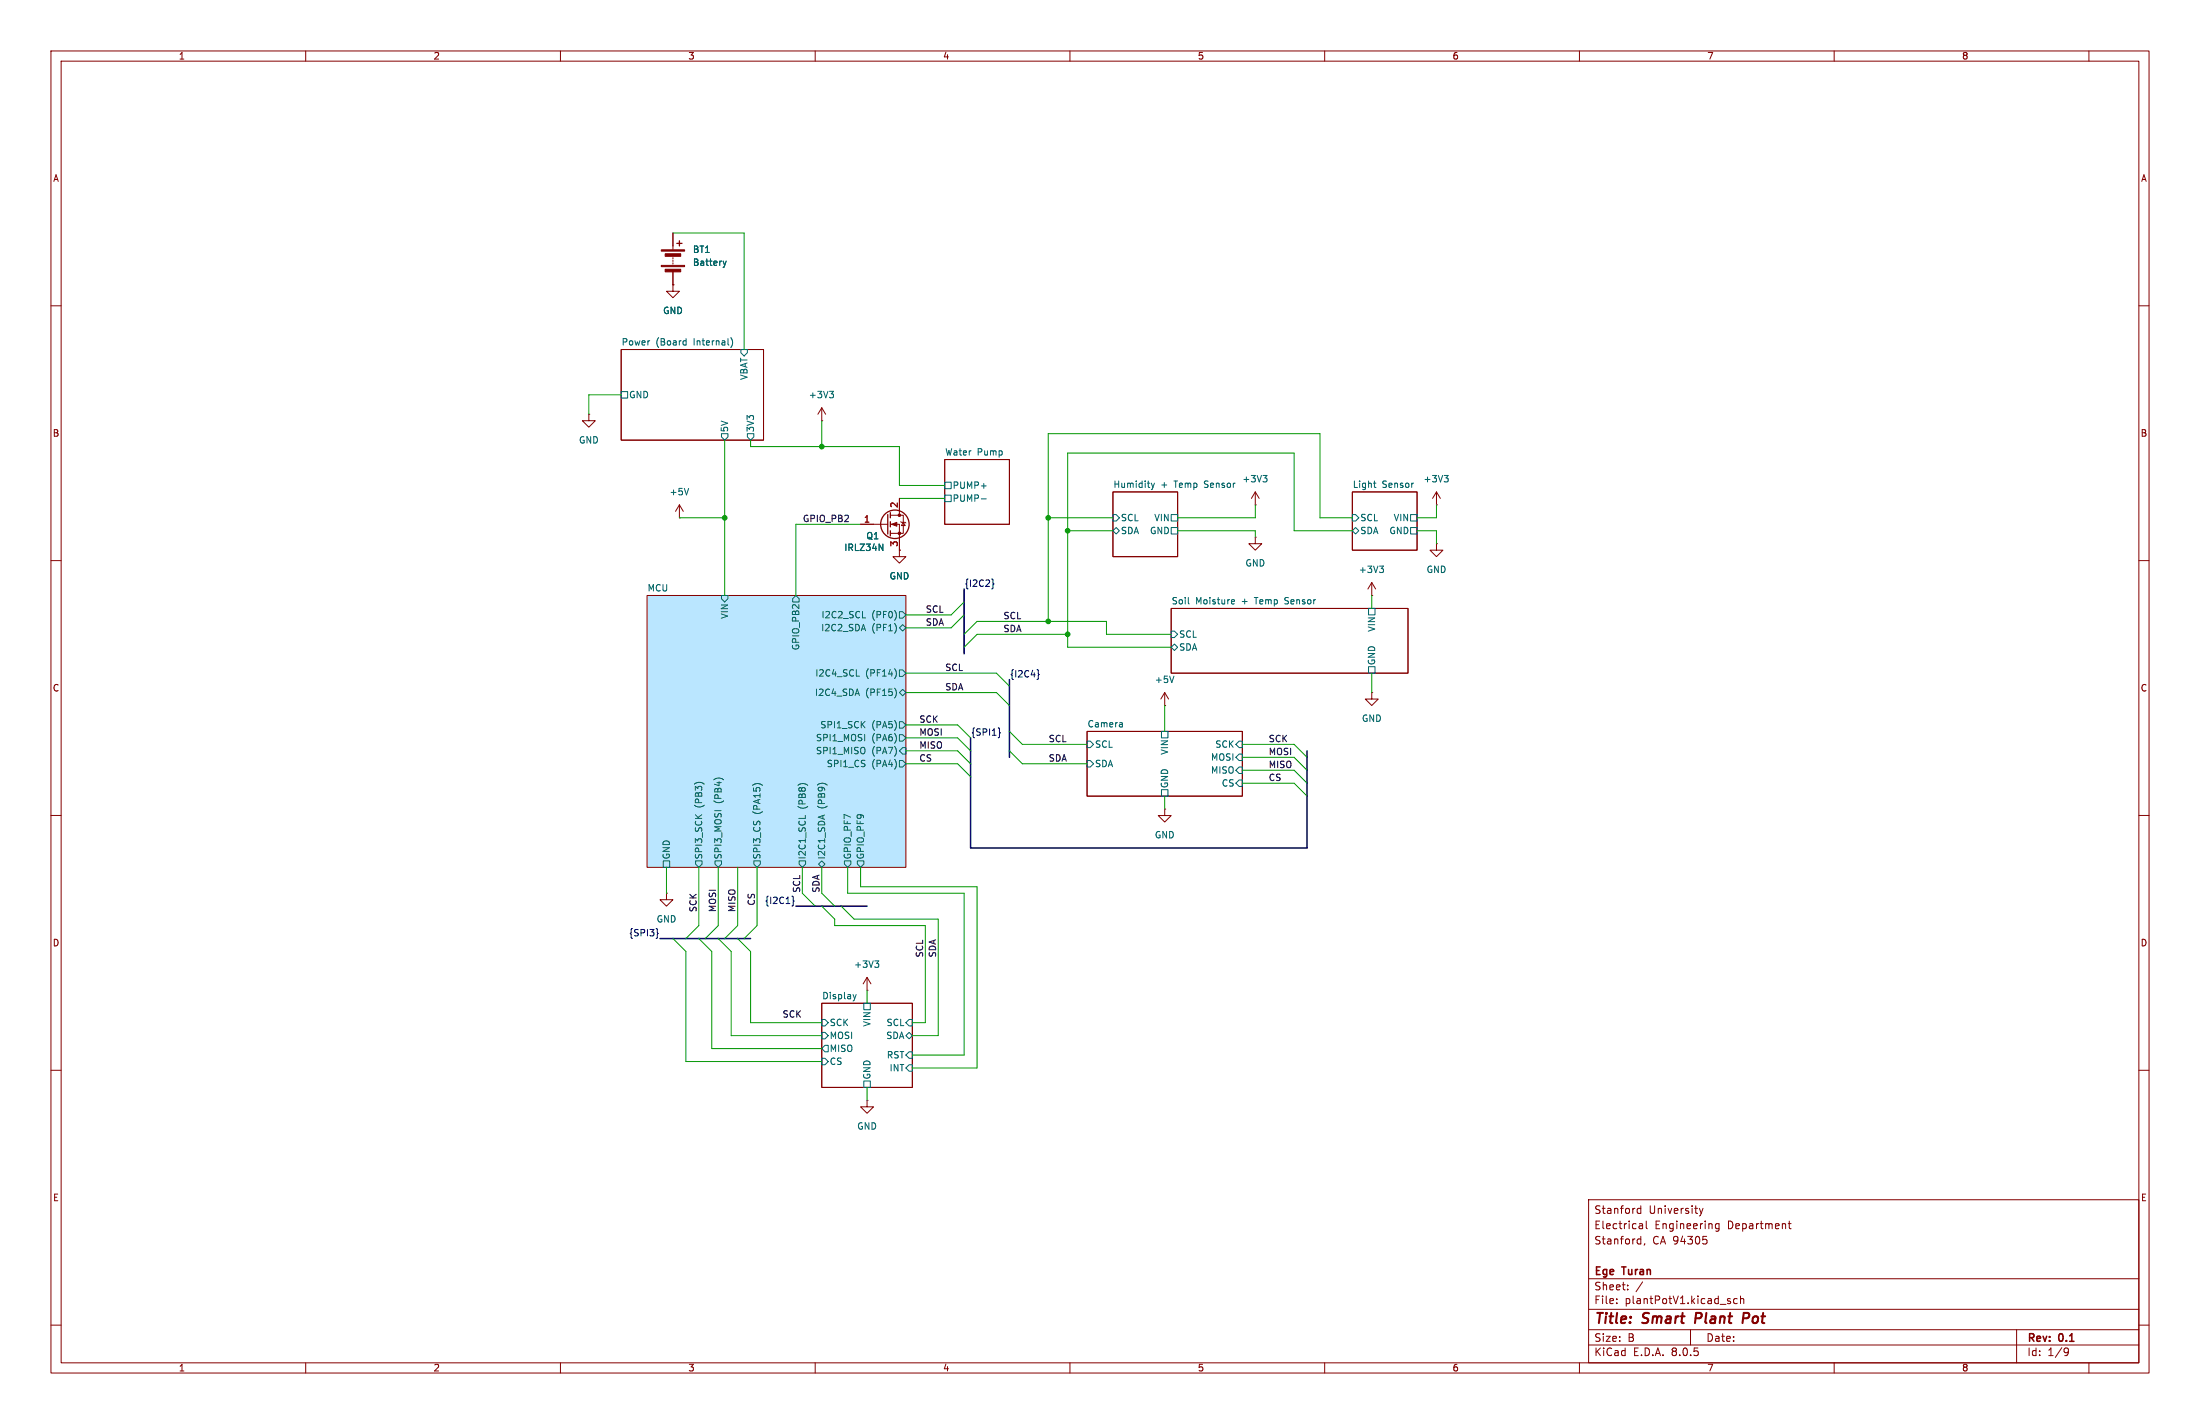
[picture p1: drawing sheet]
<svg xmlns="http://www.w3.org/2000/svg" width="432mm" height="279mm" viewBox="0 0 432 279" stroke-linecap="round" stroke-linejoin="round" font-family="sans-serif">
<g fill="none" stroke="#840000" stroke-width=".2">
<path d="M10 10h411.8v259.4h-411.8zM12 12h407.8v255.4h-407.8zM60 10v2M110 10v2M160 10v2M210 10v2M260 10v2M310 10v2M360 10v2M410 10v2M10 60h2M132.1 55.9v1.3h1.2l-1.2 1.2-1.3-1.2h1.3"/>
<path d="M132.1 55.9h.1M132.1 45.7v3.3M132.1 50.5v.3M132.1 51.1v.2M132.1 51.6v.2M132.1 53.3v2.6M419.8 60h2M121.9 68.6h28v17.8h-28zM115.6 81.3v1.3h1.2l-1.2 1.2-1.3-1.2h1.3M115.6 81.3h.1M133.3 99.1l-.7 1.2M133.3 99.1v2.5"/>
<path d="M133.3 99.1l.8 1.2M161.3 82.6h.1M161.3 80l-.8 1.3M161.3 80v2.6M161.3 80l.8 1.3M176.5 97.8v3.3M185.4 90.2h12.7v12.7h-12.7zM218.4 96.5h12.7v12.7h-12.7zM246.4 99.1h.1M246.4 96.5l-.8 1.3M246.4 96.5v2.6M246.4 96.5l.7 1.3"/>
<path d="M265.4 96.5h12.7v11.5h-12.7zM281.9 99.1h.1M281.9 96.5l-.7 1.3M281.9 96.5v2.6M281.9 96.5l.8 1.3M10 110h2M127 116.8h50.8v53.4h-50.8zM133.3 101.6h.1M168.9 102.9h5.3M174.8 102.9h1.7v5.1M174.8 101.1h2.5v3.5h-2.5M176.5 108v1.2h1.3l-1.3 1.3-1.2-1.3h1.2"/>
<path d="M176.5 108h.1M176.8 102.4l1 .2M177.3 102.5l.4 .6h-.8zM229.9 119.4h46.5v12.7h-46.5zM246.4 105.4v1.3h1.2l-1.2 1.3-1.3-1.3h1.3M246.4 105.4h.1M269.2 116.8h.1M269.2 114.3l-.7 1.3M269.2 114.3v2.5M269.2 114.3l.8 1.3M281.9 106.7v1.3h1.3l-1.3 1.2-1.2-1.2h1.2M281.9 106.7h.1"/>
<path d="M419.8 110h2M228.6 138.4h.1M228.6 135.9l-.8 1.3M228.6 135.9v2.5M228.6 135.9l.8 1.3M269.2 135.9v1.3h1.3l-1.3 1.2-1.2-1.2h1.2M269.2 135.9h.1M10 160h2M213.4 143.5h30.4v12.7h-30.4zM228.6 158.8v1.2h1.3l-1.3 1.3-1.3-1.3h1.3M228.6 158.8h.1M419.8 160h2"/>
<path d="M130.8 175.3v1.2h1.3l-1.3 1.3-1.3-1.3h1.3M130.8 175.3h.1M161.3 196.9h17.8v16.5h-17.8zM170.2 194.3h.1M170.2 191.8l-.8 1.2M170.2 191.8v2.5M170.2 191.8l.7 1.2M10 210h2M170.2 215.9v1.3h1.2l-1.2 1.2-1.3-1.2h1.3M170.2 215.9h.1M419.8 210h2M311.8 235.4h108v32h-108z"/>
<path d="M322 236.6v1.5M322 237.2l-.4-.1-.3 .3 .2 .6h.5M323.1 239.6v1.3l.2 .2M333.5 237.1l.4 1M333.9 238.1l-.4 .5M334.3 237.1l-.4 1M351.2 239.6v1.3l.3 .2M10 260h2M311.8 256.9h108M311.8 250.9h108M317.3 255.6v.2M317.3 254.9v.1"/>
<path d="M319.5 252.9v.2M319.5 252.2v.1M321.6 243.1l.4 .1M321.8 240.2h.5l.1 .9M321.8 241h.6M322 242.6v1.5M322 244l-.4 .1M322.4 251.5l-1.3 1.9M322.4 240.4l-.6 .2M322.8 244l-.1 .3M334.3 242.6h.7M334.8 243.2l.2 .2v.4l-.2 .3"/>
<path d="M337.4 240.2l-.4-.1-.3 .3 .1 .6h.6M337.4 240.1v1.2l-.3 .3-.3-.1M339.5 255.3l.2 .2-.2 .3M339.5 254.8l.1 .1M341 254.9l-.5-.1-.2 .3 .1 .6h.6M341.6 254.9l.2-.1 .4 .1 .1 .9M341.6 254.3v1.5M351 240.1h.5M419.8 260h2M60 267.4v2M110 267.4v2M160 267.4v2"/>
<path d="M210 267.4v2M260 267.4v2M310 267.4v2M311.8 263.9h108M311.8 260.9h108M331.8 260.9v3M360 267.4v2M395.8 260.9v6.5M405.4 264.5l.5 .1a.99 .99 0 0 1-.4 1.4h-.2M406 265.1l-.3 .3h-.3M410 267.4v2"/>
</g>
<path d="M332.9 257.6l-.2 2M343 257.6h-.7l-.3 2M343.1 258.6l-1 .1" fill="none" stroke="#840000" stroke-width=".4"/>
<path d="M127 116.8h50.8v53.4h-50.8z" fill="#bae6ff" stroke="#bae6ff" stroke-width=".2"/>
<g fill="none" stroke="#006464" stroke-width=".2">
<path d="M141.9 51.2l.3 .9M142.2 52.1l-.2 .3M142.5 51.2l-.3 .9M121.9 76.8h1.3v1.3h-1.3zM134.5 66.9h.2M134.7 66.4v1.3M134.7 67.6l-.2 .1M143.4 66.3a1.46 1.46 0 0 1 0 1.9M145.4 68.6h1.3v.6l-.7 .7-.6-.7zM162.8 76.8h.8l-.4 .5M163.3 77.3l.3 .2v.3l-.3 .2M135.2 95.8l-.5 1.3"/>
<path d="M141.6 85.1h1.3v.6l-.7 .7-.6-.7zM146.7 85.1h1.3v.6l-.7 .7-.6-.7zM185.4 94.6h1.3v1.3h-1.3zM185.4 97.2h1.3v1.2h-1.3zM192.6 97.9h1M226 94.8l.3 .8M226.3 95.6l-.3 .5M226.6 94.8l-.3 .8M247.9 93.3h.8l-.4 .5M248.4 93.8l.3 .2v.3l-.3 .3M269.6 94.8h.5M269.8 95.6h.3"/>
<path d="M283.5 93.3h.7l-.4 .5M284 93.8l.2 .2v.3l-.2 .3M141.6 116.8h1.3v.7l-.7 .6-.6-.6zM156.2 116.8l.6 .7v.6h-1.2v-.6zM172.6 106.8l.7 1.2v-1.2M218.4 101h.7l.6 .6-.6 .6h-.7zM218.4 104.1l.7-.6 .6 .6-.6 .7zM229.9 103.5h1.2v1.3h-1.2zM229.9 101h1.2v1.2h-1.2zM233.3 118.4l.1 .1M241.9 117.7h.3l.1 .3-.6 .1M242.2 118.4l-.3 .1"/>
<path d="M265.4 104.1l.7-.6 .6 .6-.6 .7zM265.4 101h.7l.6 .6-.6 .6h-.7zM268.6 119.4h1.3v1.3h-1.3zM270.8 111.1h.7l-.4 .5M271.3 111.6l.2 .2v.3l-.2 .2M276.9 101h1.2v1.2h-1.2zM276.9 103.5h1.2v1.3h-1.2zM168.1 132.7h.6M169.3 121.2h.6M175.8 131.5l.1 .6-.1 .8M175.8 135.3l.1 .6-.1 .8M176.5 120h.7l.6 .7-.6 .6h-.7z"/>
<path d="M176.5 123.2l.7-.6 .6 .6-.6 .6zM176.5 131.4h.7l.6 .7-.6 .6h-.7zM176.5 135.9l.7-.6 .6 .6-.6 .6zM229.9 127l.6-.6 .6 .6-.6 .6zM229.9 123.8h.6l.6 .7-.6 .6h-.6zM230.4 132.7l-.4 1.2M268.6 130.8h1.3v1.3h-1.3zM136.8 153.6h.9M140.6 152.7h.9M148.1 153.9l.5-.2 .7 .2M157.2 153.8h.8M158.1 160v.6"/>
<path d="M161 153.7h.8M176.5 149.2h.7l.6 .7-.6 .6h-.7zM176.5 144.1h.7l.6 .7-.6 .6h-.7zM176.5 141.6h.7l.6 .6-.6 .7h-.7zM177.2 146.7h.6v1.3h-.6l-.7-.7zM213.4 145.4h.6l.6 .7-.6 .6h-.6zM213.4 149.2h.6l.6 .7-.6 .6h-.6zM220.1 141.8l.2 .2v.6M220.3 142.6h-.1M220.3 142.1l-.1 .1M228 143.5h1.2v1.3h-1.2zM228 154.9h1.2v1.3h-1.2z"/>
<path d="M243.2 145.4h.6v1.3h-.6l-.6-.6zM243.2 148h.6v1.2h-.6l-.6-.6zM243.2 150.5h.6v1.3h-.6l-.6-.7zM243.2 153h.6v1.3h-.6l-.6-.6zM130.2 168.9h1.2v1.3h-1.2zM136.5 168.9h1.3v.6l-.6 .7-.7-.7zM140.3 168.9h1.3v.6l-.6 .7-.7-.7zM148 168.9h1.2v.6l-.6 .7-.6-.7zM156.8 168.9h1.3v.6l-.6 .7-.7-.7zM160.7 169.5l.6-.6 .6 .6-.6 .7zM165.7 168.9h1.3v.6l-.6 .7-.7-.7zM168.3 168.9h1.2v.6l-.6 .7-.6-.7z"/>
<path d="M167.4 195.1l.3 .9M167.7 196l-.1 .3M168 195.1l-.3 .9M169.5 196.9h1.3v1.2h-1.3zM171.7 188.5h.8l-.4 .5M172.2 189l.3 .3v.3l-.3 .2M161.3 207.6h.6l.7 .7-.7 .6h-.6zM161.3 202.6h.6l.7 .6-.7 .6h-.6zM161.3 200h.6l.7 .7-.7 .6h-.6zM161.9 205.1h.7v1.3h-.7l-.6-.7zM169.5 212.1h1.3v1.3h-1.3zM177.8 203.2l.6-.6 .7 .6-.7 .6z"/>
<path d="M177.8 209.6l.6-.7h.7v1.3h-.7zM178.4 200h.7v1.3h-.7l-.6-.6zM178.4 206.4h.7v1.2h-.7l-.6-.6z"/>
</g>
<g fill="none" stroke="#840000" stroke-width=".25">
<path d="M132.8 47.8h1.1M133.3 47.2v1.1M174.2 101v3.8M174.8 100.6v1M174.8 102.4v1M174.8 104.1v1.1"/>
<circle cx="175.6" cy="102.9" r="2.79"/>
</g>
<g fill="#840000" stroke="#840000" stroke-width=".2">
<path d="M175 102.9l1-.4v.8z"/>
<path d="M129.8 52.1h4.6v.2h-4.6z"/>
<path d="M129.8 49h4.6v.3h-4.6z"/>
<path d="M130.6 52.8h3v.5h-3z"/>
<path d="M130.6 49.8h3v.5h-3z"/>
<circle cx="176.5" cy="104.6" r=".25"/>
<circle cx="176.5" cy="101.1" r=".25"/>
</g>
<path d="M194.7 113.6l.2 .2v.6l.2 .2-.2 .2v.6l-.2 .1M203.5 131.4l.3 .2v.6l.2 .2-.2 .1v.6l-.3 .2M196 142.8l.2 .2v.6l.1 .2-.1 .2v.6l-.2 .2M155.4 175.8l.3 .2v.6l.2 .2-.2 .2v.6l-.3 .2M128.8 182.2l.2 .2v.6l.2 .2-.2 .1v.6l-.2 .2" fill="none" stroke="#000084" stroke-width=".2"/>
<path d="M189.2 115.6v12.7M198.1 133.4v15.2M190.5 144.8v21.6h66v-19.1M156.2 177.8h14M129.5 184.2h17.8" fill="none" stroke="#000084" stroke-width=".3"/>
<g fill="none" stroke="#009600" stroke-width=".2">
<path d="M132.1 45.7h13.9v22.9M121.9 77.5h-6.3v3.8M142.2 86.4v30.4M147.3 86.4v1.2h29.2v7.7h8.9M161.3 82.6v5M176.5 97.8h8.9M246.4 99.1v2.5h-15.3M281.9 99.1v2.5h-3.8M133.3 101.6h8.9M168.9 102.9h-12.7v13.9M189.2 118.1l-2.5 2.6h-8.9M205.7 101.6h12.7"/>
<path d="M209.5 104.1h8.9M231.1 104.1h15.3v1.3M265.4 104.1h-11.4v-15.2h-44.5v38.1h20.4M265.4 101.6h-6.3v-16.5h-53.4v36.8M269.2 116.8v2.6M278.1 104.1h3.8v2.6M177.8 132.1h17.8l2.5 2.5M177.8 135.9h17.8l2.5 2.5M189.2 124.5l2.6-2.6h25.4v2.6h12.7M189.2 120.7l-2.5 2.5h-8.9M209.5 124.5h-17.7l-2.6 2.5M228.6 138.4v5.1"/>
<path d="M269.2 132.1v3.8M177.8 147.3h10.2l2.5 2.6M177.8 149.9h10.2l2.5 2.5M177.8 144.8h10.2l2.5 2.5M177.8 142.2h10.2l2.5 2.6M198.1 147.3l2.6 2.6h12.7M198.1 143.5l2.6 2.6h12.7M228.6 156.2v2.6M243.8 148.6h10.2l2.5 2.5M243.8 153.7h10.2l2.5 2.5M243.8 151.1h10.2l2.5 2.6M243.8 146.1h10.2l2.5 2.5"/>
<path d="M130.8 170.2v5.1M137.2 170.2v11.4l-2.6 2.6M141 170.2v11.4l-2.6 2.6M144.8 170.2v11.4l-2.6 2.6M148.6 170.2v11.4l-2.6 2.6M157.5 170.2v5.1l2.5 2.5M161.3 170.2v5.1l2.5 2.5M161.3 177.8l2.5 2.5v1.3h17.8v19.1h-2.5M165.1 177.8l2.5 2.5h16.5v22.9h-5M166.4 170.2v5.1h22.8v31.7h-10.1M168.9 170.2v3.8h22.9v35.6h-12.7M132.1 184.2l2.5 2.5v21.6h26.7"/>
<path d="M137.2 184.2l2.5 2.5v19h21.6M141 184.2l2.5 2.5v16.5h17.8M144.8 184.2l2.5 2.5v14h14M170.2 194.3v2.6M170.2 213.4v2.5"/>
</g>
<g fill="#009600" stroke="#009600" stroke-width=".2">
<circle cx="209.5" cy="124.5" r=".46"/>
<circle cx="205.7" cy="121.9" r=".46"/>
<circle cx="209.5" cy="104.1" r=".46"/>
<circle cx="205.7" cy="101.6" r=".46"/>
<circle cx="142.2" cy="101.6" r=".46"/>
<circle cx="161.3" cy="87.6" r=".46"/>
</g>
<g font-size="2.8" fill="#840000">
<text x="312.8" y="260.3">Title:</text>
<text x="322.5" y="260.3">Smart</text>
<text x="333.5" y="260.3">Plant</text>
<text x="343.7" y="260.3">Pot</text>
</g>
<g font-size="2.1" fill="#840000">
<text x="312.8" y="238.4">Stanford</text>
<text x="323.6" y="238.4">University</text>
<text x="312.8" y="244.4">Stanford,</text>
<text x="312.8" y="241.4">Electrical</text>
<text x="324.3" y="244.4">CA 94305</text>
<text x="324.7" y="241.4">Engineering</text>
<text x="339.1" y="241.4">Department</text>
<text x="312.8" y="250.6">Ege</text>
<text x="318.5" y="250.6">Turan</text>
<text x="312.8" y="256.1">File:</text>
<text x="312.8" y="253.4">Sheet:</text>
<text x="318.9" y="256.1">plantPotV1.kicad_sch</text>
<text x="312.8" y="263.5">Size:</text>
<text x="319.5" y="263.5">B</text>
<text x="334.8" y="263.5">Date:</text>
<text x="397.8" y="263.7">Rev:</text>
<text x="404.2" y="263.7">0.1</text>
<text x="312.8" y="266.3">KiCad</text>
<text x="320.5" y="266.3">E.D.A.</text>
<text x="328.1" y="266.3">8.0.5</text>
<text x="397.8" y="266.3">Id:</text>
<text x="401.9" y="266.3">1/9</text>
</g>
<g font-size="1.8" fill="#840000">
<text x="35" y="11.9">1</text>
<text x="85" y="11.9">2</text>
<text x="135" y="11.9">3</text>
<text x="185" y="11.9">4</text>
<text x="235" y="11.9">5</text>
<text x="285" y="11.9">6</text>
<text x="335" y="11.9">7</text>
<text x="385" y="11.9">8</text>
<text x="10.3" y="35.9">A</text>
<text x="420.1" y="35.9">A</text>
<text x="10.3" y="85.9">B</text>
<text x="420.1" y="85.9">B</text>
<text x="10.3" y="135.9">C</text>
<text x="420.1" y="135.9">C</text>
<text x="10.3" y="185.9">D</text>
<text x="420.1" y="185.9">D</text>
<text x="10.3" y="235.9">E</text>
<text x="420.1" y="235.9">E</text>
<text x="35" y="269.3">1</text>
<text x="85" y="269.3">2</text>
<text x="135" y="269.3">3</text>
<text x="185" y="269.3">4</text>
<text x="235" y="269.3">5</text>
<text x="285" y="269.3">6</text>
<text x="335" y="269.3">7</text>
<text x="385" y="269.3">8</text>
</g>
<g font-size="1.8" fill="#006464">
<text x="135.9" y="49.8">BT1</text>
<text x="135.9" y="52.4">Battery</text>
<text x="130" y="61.8">GND</text>
<text x="121.9" y="67.9">Power</text>
<text x="128.7" y="67.9">(Board</text>
<text x="136.2" y="67.9">Internal)</text>
<text x="146.9" y="74.7" transform="rotate(-90 146.9 74.7)">VBAT</text>
<text x="123.4" y="78.3">GND</text>
<text x="158.6" y="78.3">+3V3</text>
<text x="113.5" y="87.2">GND</text>
<text x="143.1" y="84.9" transform="rotate(-90 143.1 84.9)">5V</text>
<text x="148.2" y="84.9" transform="rotate(-90 148.2 84.9)">3V3</text>
<text x="185.4" y="89.5">Water</text>
<text x="191.8" y="89.5">Pump</text>
<text x="218.4" y="95.8">Humidity</text>
<text x="227.8" y="95.8">+</text>
<text x="230.6" y="95.8">Temp</text>
<text x="236.6" y="95.8">Sensor</text>
<text x="243.7" y="94.8">+3V3</text>
<text x="265.4" y="95.8">Light</text>
<text x="271.3" y="95.8">Sensor</text>
<text x="279.3" y="94.8">+3V3</text>
<text x="131.3" y="97.4">+5V</text>
<text x="186.9" y="96.1">PUMP+</text>
<text x="186.9" y="98.7">PUMP-</text>
<text x="169.9" y="106">Q1</text>
<text x="219.9" y="102.5">SCL</text>
<text x="219.9" y="105">SDA</text>
<text x="225.6" y="105">GND</text>
<text x="226.5" y="102.5">VIN</text>
<text x="266.9" y="105">SDA</text>
<text x="266.9" y="102.5">SCL</text>
<text x="272.6" y="105">GND</text>
<text x="273.4" y="102.5">VIN</text>
<text x="165.6" y="108.3">IRLZ34N</text>
<text x="174.5" y="113.9">GND</text>
<text x="244.3" y="111.4">GND</text>
<text x="266.6" y="112.6">+3V3</text>
<text x="279.9" y="112.6">GND</text>
<text x="127" y="116.1">MCU</text>
<text x="229.9" y="118.7">Soil</text>
<text x="234.7" y="118.7">Moisture</text>
<text x="243.8" y="118.7">+</text>
<text x="246.6" y="118.7">Temp</text>
<text x="252.6" y="118.7">Sensor</text>
<text x="143.1" y="121.5" transform="rotate(-90 143.1 121.5)">VIN</text>
<text x="161.1" y="124.1">I2C2_SDA</text>
<text x="161.1" y="121.5">I2C2_SCL</text>
<text x="171.1" y="121.5">(PF0)</text>
<text x="171.1" y="124.1">(PF1)</text>
<text x="231.3" y="125.3">SCL</text>
<text x="270.1" y="124.1" transform="rotate(-90 270.1 124.1)">VIN</text>
<text x="157.1" y="127.7" transform="rotate(-90 157.1 127.7)">GPIO_PB2</text>
<text x="231.3" y="127.9">SDA</text>
<text x="270.1" y="130.6" transform="rotate(-90 270.1 130.6)">GND</text>
<text x="159.9" y="136.8">I2C4_SDA</text>
<text x="159.9" y="132.9">I2C4_SCL</text>
<text x="169.9" y="132.9">(PF14)</text>
<text x="169.9" y="136.8">(PF15)</text>
<text x="226.6" y="134.2">+5V</text>
<text x="160.9" y="143.1">SPI1_SCK</text>
<text x="171.1" y="143.1">(PA5)</text>
<text x="213.4" y="142.8">Camera</text>
<text x="267.2" y="141.8">GND</text>
<text x="160" y="145.6">SPI1_MOSI</text>
<text x="160" y="148.2">SPI1_MISO</text>
<text x="171.1" y="145.6">(PA6)</text>
<text x="171.1" y="148.2">(PA7)</text>
<text x="214.8" y="146.9">SCL</text>
<text x="229.5" y="148.2" transform="rotate(-90 229.5 148.2)">VIN</text>
<text x="237.6" y="149.5">MOSI</text>
<text x="238.4" y="146.9">SCK</text>
<text x="162.2" y="150.7">SPI1_CS</text>
<text x="171.1" y="150.7">(PA4)</text>
<text x="214.8" y="150.7">SDA</text>
<text x="229.5" y="154.7" transform="rotate(-90 229.5 154.7)">GND</text>
<text x="237.6" y="152">MISO</text>
<text x="239.7" y="154.5">CS</text>
<text x="138" y="158.5" transform="rotate(-90 138 158.5)">(PB3)</text>
<text x="141.8" y="157.7" transform="rotate(-90 141.8 157.7)">(PB4)</text>
<text x="149.5" y="159.8" transform="rotate(-90 149.5 159.8)">(PA15)</text>
<text x="158.3" y="158.8" transform="rotate(-90 158.3 158.8)">(PB8)</text>
<text x="162.2" y="158.7" transform="rotate(-90 162.2 158.7)">(PB9)</text>
<text x="226.6" y="164.7">GND</text>
<text x="131.7" y="168.7" transform="rotate(-90 131.7 168.7)">GND</text>
<text x="138" y="168.7" transform="rotate(-90 138 168.7)">SPI3_SCK</text>
<text x="141.8" y="168.7" transform="rotate(-90 141.8 168.7)">SPI3_MOSI</text>
<text x="149.5" y="168.7" transform="rotate(-90 149.5 168.7)">SPI3_CS</text>
<text x="158.3" y="168.7" transform="rotate(-90 158.3 168.7)">I2C1_SCL</text>
<text x="162.2" y="168.7" transform="rotate(-90 162.2 168.7)">I2C1_SDA</text>
<text x="167.2" y="168.7" transform="rotate(-90 167.2 168.7)">GPIO_PF7</text>
<text x="169.8" y="168.7" transform="rotate(-90 169.8 168.7)">GPIO_PF9</text>
<text x="128.8" y="181.2">GND</text>
<text x="167.5" y="190.1">+3V3</text>
<text x="161.3" y="196.1">Display</text>
<text x="162.8" y="201.5">SCK</text>
<text x="171" y="201.5" transform="rotate(-90 171 201.5)">VIN</text>
<text x="173.9" y="201.5">SCL</text>
<text x="162.8" y="209.1">CS</text>
<text x="162.8" y="204.1">MOSI</text>
<text x="162.8" y="206.6">MISO</text>
<text x="173.8" y="204.1">SDA</text>
<text x="174" y="207.9">RST</text>
<text x="171" y="211.9" transform="rotate(-90 171 211.9)">GND</text>
<text x="174.5" y="210.4">INT</text>
<text x="168.1" y="221.8">GND</text>
</g>
<g font-size="1.8" fill="#a90000">
<text x="176.3" y="99.8" transform="rotate(-90 176.3 99.8)">2</text>
<text x="169.5" y="102.6">1</text>
<text x="176.3" y="107.4" transform="rotate(-90 176.3 107.4)">3</text>
</g>
<g font-size="1.8" fill="#0f0f0f">
<text x="157.5" y="102.5">GPIO_PB2</text>
<text x="181.6" y="120.3">SCL</text>
<text x="181.6" y="122.8">SDA</text>
<text x="196.8" y="121.6">SCL</text>
<text x="196.8" y="124.1">SDA</text>
<text x="185.4" y="131.7">SCL</text>
<text x="185.4" y="135.5">SDA</text>
<text x="180.3" y="141.9">SCK</text>
<text x="180.3" y="144.4">MOSI</text>
<text x="180.3" y="147">MISO</text>
<text x="180.3" y="149.5">CS</text>
<text x="205.7" y="149.5">SDA</text>
<text x="205.7" y="145.7">SCL</text>
<text x="248.9" y="148.2">MOSI</text>
<text x="248.9" y="145.7">SCK</text>
<text x="248.9" y="153.3">CS</text>
<text x="248.9" y="150.8">MISO</text>
<text x="136.8" y="179.1" transform="rotate(-90 136.8 179.1)">SCK</text>
<text x="140.6" y="179.1" transform="rotate(-90 140.6 179.1)">MOSI</text>
<text x="144.4" y="179.1" transform="rotate(-90 144.4 179.1)">MISO</text>
<text x="148.2" y="177.8" transform="rotate(-90 148.2 177.8)">CS</text>
<text x="157.1" y="175.3" transform="rotate(-90 157.1 175.3)">SCL</text>
<text x="160.9" y="175.3" transform="rotate(-90 160.9 175.3)">SDA</text>
<text x="181.3" y="188" transform="rotate(-90 181.3 188)">SCL</text>
<text x="183.8" y="188" transform="rotate(-90 183.8 188)">SDA</text>
<text x="153.5" y="199.7">SCK</text>
</g>
<g font-size="1.8" fill="#000084">
<text x="189.2" y="115.2">{I2C2}</text>
<text x="198.1" y="133">{I2C4}</text>
<text x="190.5" y="144.4">{SPI1}</text>
<text x="150" y="177.5">{I2C1}</text>
<text x="123.3" y="183.8">{SPI3}</text>
</g>
</svg>
